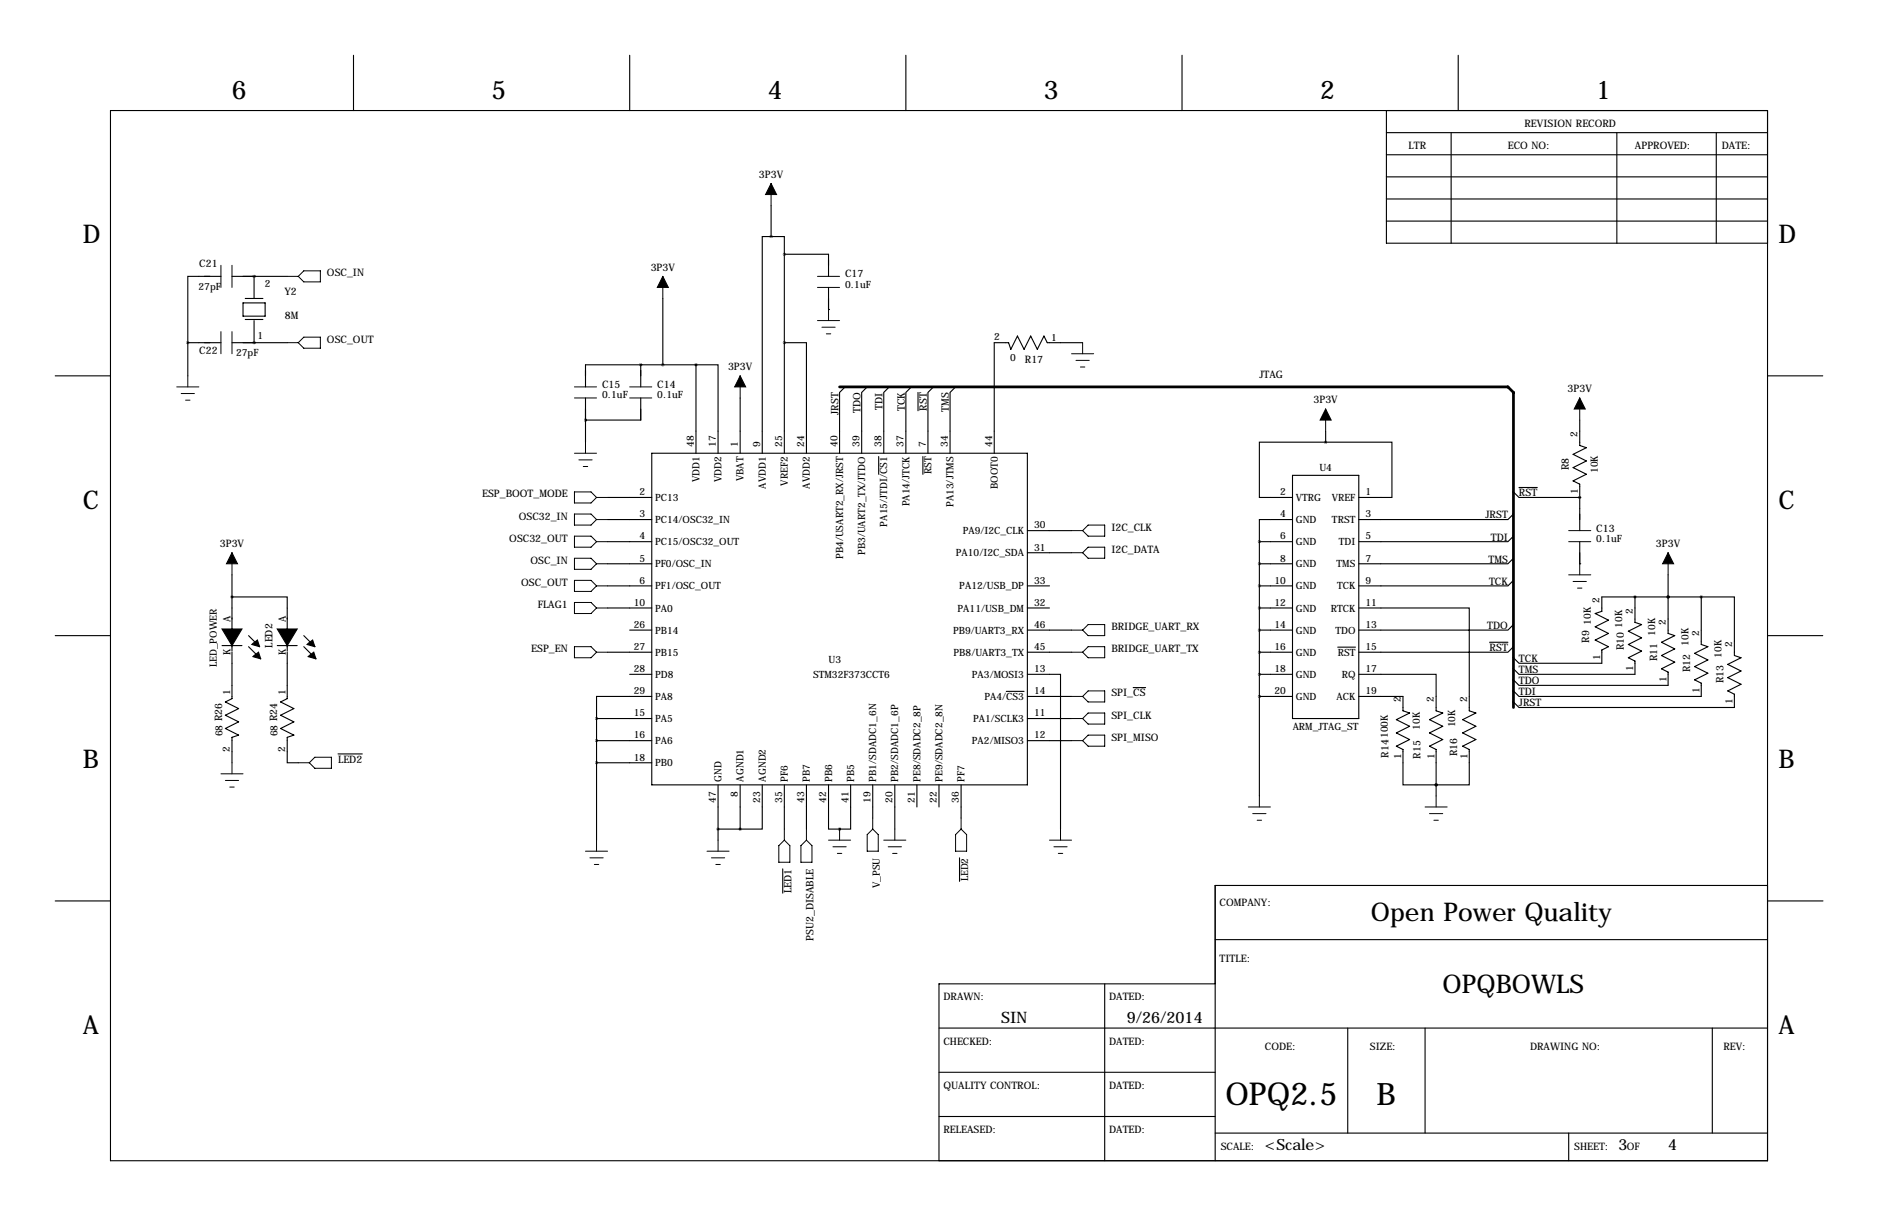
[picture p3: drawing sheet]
<svg xmlns="http://www.w3.org/2000/svg" width="432mm" height="279mm" viewBox="0 0 432 279" stroke-linecap="round" stroke-linejoin="round" font-family="sans-serif">
<g fill="none" stroke="#000" stroke-width=".25">
<path d="M81.3 12.7v12.7M144.8 12.7v12.7M208.3 12.7v12.7M271.8 12.7v12.7M335.3 12.7v12.7M25.4 25.4h381v241.3h-381zM318.8 30.5h87.6M318.8 35.6h87.6M318.8 25.4v30.5h87.6M333.7 30.5v25.4M371.8 30.5v25.4M394.6 30.5v25.4"/>
<path d="M177.3 54.4h-2v49.7M177.3 54.4h3v4M177.3 47.2v7.2M180.3 58.4v45.7M180.3 58.4h10.2v5.1M318.8 45.7h87.6M318.8 50.8h87.6M318.8 40.6h87.6M43.2 78.7h7.6M43.2 78.7v7.7M50.8 63.5h-7.6v15.2M53.3 78.7h12.7"/>
<path d="M53.3 63.5h12.7M55.9 69.6h5.1v3h-5.1zM56.4 68.6h4.1M56.4 73.4h4.1M58.4 63.5h.1M58.4 78.7h.1M58.4 63.5v5.1M58.4 73.7v5M152.4 68.6v15.2M180.3 78.7h5.1v25.4M190.5 71.1h.1M190.5 66v5.1"/>
<path d="M248.9 78.7h-8.1l-.8-1.5-1.5 3.1-1.5-3.1-1.5 3.1-1.6-3.1-1.5 3.1-.5-1.6h-3.3v25.4M12.7 86.4h12.7M134.6 96.5h.1M134.6 91.4v10.2M147.3 83.8h.1M147.3 83.8v5.1M147.3 91.4v5.1h-12.7M160 83.8h5.1v20.3M160 83.8v20.3M160 83.8h-25.4v5.1M170.2 91.4v12.7M194.3 88.9l-1.3 1.3v13.9"/>
<path d="M199.4 88.9l-1.3 1.3v13.9M204.5 88.9l-1.3 1.3v13.9M209.5 88.9l-1.2 1.3v13.9M211.1 90.2v4.2M214.6 88.9l-1.2 1.3v13.9M219.7 88.9l-1.3 1.3v13.9M304.8 99.1v2.5M363.2 96.5v5.9l1.5 .5-3 1.5 3 1.5-3 1.5 3 1.6-3 1.5 1.5 .8v10.6M406.4 86.4h12.7M139.7 114.3h10.2M139.7 119.4h10.2M149.9 104.1h86.3v76.2h-86.3z"/>
<path d="M202 104.9v4.1M212.2 104.9v4.1M297.2 119.4h-7.6v5.1M297.2 109.2h15.2v55.9h-15.2zM304.8 101.6h-15.2v12.7h7.6M304.8 101.6h15.2v12.7h-7.6M348 113l1.2 1.3h14M348 118.1l-1.3 1.3h-34.3M349.2 112h4.3M363.2 114.3h.1M53.3 137.2h12.7v12.4M53.3 132.1v17.5"/>
<path d="M139.7 124.5h10.2M139.7 129.5h10.2M139.7 134.6h10.2M139.7 139.7h10.2M236.2 134.6h5.1M236.2 139.7h5.1M236.2 127h10.2M236.2 121.9h10.2M289.6 124.5h7.6M289.6 129.5h7.6M289.6 134.6h7.6M289.6 139.7h7.6"/>
<path d="M289.6 124.5v58.4M312.4 139.7h25.4v23.6l1.5 .5-3 1.6 3 1.5-3 1.5 3 1.5-3 1.5 1.5 .8v8.1h-7.6M348 123.2l-1.3 1.3h-34.3M348 128.3l-1.3 1.2h-34.3M348 133.3l-1.3 1.3h-34.3M363.2 129.5h.1M363.2 124.5v5M375.9 137.2v5.8l1.5 .5-3 1.5 3 1.6-3 1.5 3 1.5-3 1.5 1.5 .8v3h-26.7l-1.2-1.2M383.5 137.2h.1M383.5 132.1v13.4l1.6 .5-3.1 1.6 3.1 1.5-3.1 1.5 3.1 1.5-3.1 1.6 1.5 .7v3.1h-34.3l-1.2-1.3M391.2 137.2h7.6v13.4l1.5 .5-3 1.6 3 1.5-3 1.5 3 1.5-3 1.6 1.5 .7v3.1h-49.6l-1.2-1.3M391.2 137.2h-22.9v3.3l-1.5 .5 3 1.5-3 1.5 3 1.5-3 1.6 3 1.5-1.5 .8v3h-19.1l-1.2-1.3"/>
<path d="M391.2 137.2v10.9l1.5 .5-3.1 1.5 3.1 1.5-3.1 1.6 3.1 1.5-3.1 1.5 1.6 .8v3h-42l-1.2-1.2M12.7 146h12.7M51.1 148.3h4.5M53.3 149.9v10.6l-1.5 .8 3.1 1.5-3.1 1.5 3.1 1.6-3.1 1.5 3.1 1.5-1.6 .5v5.9M57.1 146l2.6 2.6M57.1 148.6l2.6 2.5M63.8 148.3h4.5M66 149.9v10.6l-1.5 .8 3.1 1.5-3.1 1.5 3.1 1.6-3.1 1.5 3.1 1.5-1.6 .5v5.9h2.6M69.8 146l2.6 2.6M69.8 148.6l2.6 2.5M139.7 149.9h10.2M144.8 154.9h5.1"/>
<path d="M144.8 144.8h5.1M231.4 158.9h4.1M236.2 154.9h7.6v35.6M236.2 149.9h10.2M236.2 144.8h10.2M260.5 158h2.9M289.6 154.9h7.6M289.6 149.9h7.6M289.6 144.8h7.6M307.6 148.7h4.1M312.4 154.9h17.8v8.4l1.5 .5-3 1.6 3 1.5-3 1.5 3 1.5-3 1.5 1.5 .8v10.7M342.5 147.6h4.2"/>
<path d="M348 143.5l-1.3 1.3h-34.3M348 148.6l-1.3 1.3h-34.3M406.4 146h12.7M77.7 173.2h5.6M137.2 165.1h12.7M137.2 170.2h12.7M137.2 175.3h12.7M137.2 165.1v27.9M149.9 160h-12.7v5.1M236.2 165.1h10.2M236.2 170.2h10.2M236.2 160h10.2"/>
<path d="M289.6 160h7.6M312.4 160h10.2v3.3l1.5 .5-3 1.6 3 1.5-3 1.5 3 1.5-3 1.5 1.5 .8v8.1h7.6M165.1 180.3v12.7M165.1 190.5h5.1M170.2 180.3v10.2M175.3 180.3v10.2h-5.1M180 199.6v5.6M180.3 180.3v10.2M185.4 180.3v10.2M190.5 180.3v10.2h2.5M193 190.5h.1M195.6 180.3v10.2h-2.6"/>
<path d="M200.7 180.3v7.7M205.7 180.3v10.2M210.8 180.3v5.1M215.9 180.3v5.1M220.6 197.1v5.4M221 180.3v7.7M330.2 180.3h.1M12.7 207h12.7M279.4 215.9h127M406.4 203.5h-127v63.2M406.5 207h12.7M215.9 236.2h190.5"/>
<path d="M254 226.1v40.6M279.4 226.1h-63.5v40.6M309.9 236.2v24.1M327.7 236.2v24.1M393.7 236.2v24.1M215.9 246.4h63.5M215.9 256.5h63.5M279.4 260.3h127M360.7 260.3v6.4"/>
</g>
<g fill="none" stroke="#000" stroke-width=".23">
<path d="M177.3 42.2v5M50.8 61v5M50.8 76.2v5.1M53.3 61v5M53.3 76.2v5.1M66 63.5h2.6M66 78.7h2.6M68.6 63.5l1.2-1.3h3.9v2.6h-3.9zM69.8 77.5h3.9v2.5h-3.9l-1.2-1.3zM152.4 63.5v5.1M188 63.5h5M188 66h5"/>
<path d="M188 73.7h5M189 75.2h3M190 76.7h1M190.5 71.1v2.6M248.9 78.7v2.6M40.6 88.9h5.1M41.7 90.4h3M42.7 91.9h1M43.2 86.4v2.5M132.1 88.9h5.1M132.1 91.4h5.1M144.8 88.9h5.1"/>
<path d="M144.8 91.4h5.1M170.2 86.4v5M246.4 81.3h5.1M247.4 82.8h3M248.4 84.3h1M304.8 94v5.1M363.2 91.4v5.1M132.1 104.1h5.1M132.1 118.1h3.8l1.3 1.3-1.3 1.3h-3.8zM132.1 113h3.8l1.3 1.3-1.3 1.3h-3.8zM133.1 105.7h3M134.1 107.2h1"/>
<path d="M134.6 101.6v2.5M137.2 119.4h2.5M137.2 114.3h2.5M53.3 127v5.1M132.1 123.2h3.8l1.3 1.3-1.3 1.2h-3.8zM132.1 128.3h3.8l1.3 1.2-1.3 1.3h-3.8zM132.1 133.3h3.8l1.3 1.3-1.3 1.3h-3.8zM132.1 138.4h3.8l1.3 1.3-1.3 1.3h-3.8zM137.2 124.5h2.5M137.2 129.5h2.5M137.2 134.6h2.5M137.2 139.7h2.5"/>
<path d="M246.4 121.9h2.5M246.4 127h2.5M248.9 121.9l1.3-1.2h3.8v2.5h-3.8zM248.9 127l1.3-1.3h3.8v2.6h-3.8zM360.7 121.9h5.1M360.7 124.5h5.1M360.7 132.1h5.1M361.7 133.6h3M362.7 135.1h1M363.2 129.5v2.6M383.5 127v5.1M132.1 148.6h3.8l1.3 1.3-1.3 1.2h-3.8z"/>
<path d="M137.2 149.9h2.5M246.4 144.8h2.5M246.4 149.9h2.5M248.9 144.8l1.3-1.3h3.8v2.5h-3.8zM248.9 149.9l1.3-1.3h3.8v2.5h-3.8zM50.8 177.8h5.1M51.8 179.3h3.1M53.3 175.3v2.5M68.6 175.3h2.5M71.1 175.3l1.3-1.3h3.8v2.5h-3.8zM246.4 170.2h2.5M246.4 165.1h2.5"/>
<path d="M246.4 160h2.5M248.9 170.2l1.3-1.3h3.8v2.5h-3.8zM248.9 160l1.3-1.2h3.8v2.5h-3.8zM248.9 165.1l1.3-1.3h3.8v2.6h-3.8zM52.8 180.8h1M134.6 195.6h5.1M135.6 197.1h3.1M136.7 198.6h1M137.2 193v2.6M162.6 195.6h5M163.6 197.1h3M164.6 198.6h1"/>
<path d="M165.1 193v2.6M180.3 190.5v2.5M180.3 193l1.3 1.3v3.8h-2.5v-3.8zM185.4 193l1.3 1.3v3.8h-2.6v-3.8zM185.4 190.5v2.5M190.5 193h5.1M191.5 194.6h3.1M192.5 196.1h1M193 190.5v2.5M200.7 190.5l1.2 1.3v3.8h-2.5v-3.8zM200.7 188v2.5M203.2 193h5.1"/>
<path d="M204.2 194.6h3.1M205.2 196.1h1M205.7 190.5v2.5M219.7 191.8l1.3-1.3 1.2 1.3v3.8h-2.5zM221 188v2.5M241.3 193h5.1M242.3 194.6h3.1M243.3 196.1h1M243.8 190.5v2.5M287 185.4h5.1M288 186.9h3.1M289.1 188.5h1"/>
<path d="M289.6 182.9v2.5M327.7 185.4h5M328.7 186.9h3M329.7 188.5h1M330.2 182.9v2.5"/>
</g>
<path d="M51.1 144.5h2.2v3.8zM53.3 144.5h2.3l-2.3 3.8zM57.9 148.1l1.3-1 .5 1.5zM58.2 150.9l1.2-1 .5 1.5zM63.8 144.5h2.2v3.8zM66 144.5h2.3l-2.3 3.8zM70.6 148.1l1.3-1 .5 1.5zM70.9 150.9l1.2-1 .5 1.5z" fill="#000" stroke="#000" stroke-width=".25"/>
<path d="M177.3 42.2l1.3 2.5h-2.6zM152.4 63.5l1.3 2.5h-2.6zM170.2 86.4l1.2 2.5h-2.5zM304.8 94l1.3 2.5h-2.6zM363.2 91.4l1.3 2.6h-2.6zM53.3 127l1.3 2.5h-2.5zM383.5 127l1.3 2.5h-2.5z" fill="#000" stroke="#000" stroke-width=".23"/>
<path d="M383.5 137.2a.05 .05 0 0 0 .1 0 .05 .05 0 0 0-.1 0zM391.1 137.2a.05 .05 0 0 0 .1 0 .05 .05 0 0 0-.1 0zM383.5 137.2a.05 .05 0 0 0 .1 0 .05 .05 0 0 0-.1 0zM289.5 124.5a.05 .05 0 0 0 .1 0 .05 .05 0 0 0-.1 0zM289.5 129.5a.05 .05 0 0 0 .1 0 .05 .05 0 0 0-.1 0zM289.5 134.6a.05 .05 0 0 0 .1 0 .05 .05 0 0 0-.1 0zM289.5 139.7a.05 .05 0 0 0 .1 0 .05 .05 0 0 0-.1 0zM289.5 144.8a.05 .05 0 0 0 .1 0 .05 .05 0 0 0-.1 0zM289.5 149.9a.05 .05 0 0 0 .1 0 .05 .05 0 0 0-.1 0zM289.5 154.9a.05 .05 0 0 0 .1 0 .05 .05 0 0 0-.1 0zM289.5 160a.05 .05 0 0 0 .1 0 .05 .05 0 0 0-.1 0zM180.3 78.7a.05 .05 0 0 0 .1 0 .05 .05 0 0 0-.1 0zM137.1 170.2a.05 .05 0 0 0 .1 0 .05 .05 0 0 0-.1 0zM137.1 175.3a.05 .05 0 0 0 .1 0 .05 .05 0 0 0-.1 0zM137.1 165.1a.05 .05 0 0 0 .1 0 .05 .05 0 0 0-.1 0zM180.3 58.4a.05 .05 0 0 0 .1 0 .05 .05 0 0 0-.1 0zM193 190.5a.05 .05 0 0 0 .1 0 .05 .05 0 0 0-.1 0zM53.3 137.2a.05 .05 0 0 0 .1 0 .05 .05 0 0 0-.1 0z" fill="#000" stroke="#000" stroke-width=".63"/>
<path d="M193 88.9h153.7l1.3 1.3v72.4" fill="none" stroke="#000" stroke-width=".63"/>
<text font-size="7.3" x="281.8" y="254">OPQ2.5</text>
<text font-size="7.1" x="316.5" y="254">B</text>
<g font-size="5.9">
<text x="53.3" y="22.9">6</text>
<text x="113" y="22.9">5</text>
<text x="176.5" y="22.9">4</text>
<text x="240" y="22.9">3</text>
<text x="303.5" y="22.9">2</text>
<text x="367" y="22.9">1</text>
<text x="19" y="55.9">D</text>
<text x="408.9" y="55.9">D</text>
<text x="19" y="116.8">C</text>
<text x="408.9" y="116.8">C</text>
<text x="19" y="176.5">B</text>
<text x="408.9" y="176.5">B</text>
<text x="315.2" y="211.6">Open Power Quality</text>
<text x="331.7" y="228.1">OPQBOWLS</text>
<text x="19" y="237.5">A</text>
<text x="408.9" y="237.5">A</text>
</g>
<g font-size="3.6">
<text x="230.2" y="235">SIN</text>
<text x="259.1" y="235">9/26/2014</text>
<text x="290.8" y="264.1">&lt;Scale&gt;</text>
<text x="372.1" y="264.1">3</text>
<text x="383.5" y="264.1">4</text>
</g>
<g font-size="2.4">
<text x="350.5" y="29.2">REVISION RECORD</text>
<text x="323.8" y="34.3">LTR</text>
<text x="346.7" y="34.3">ECO NO:</text>
<text x="375.9" y="34.3">APPROVED:</text>
<text x="395.9" y="34.3">DATE:</text>
<text x="174.5" y="40.9">3P3V</text>
<text x="45.8" y="61.4">C21</text>
<text x="75.2" y="63.5">OSC_IN</text>
<text x="149.6" y="62.2">3P3V</text>
<text x="194.3" y="63.8">C17</text>
<text x="65.4" y="67.8">Y2</text>
<text x="65.5" y="73.3">8M</text>
<text x="45.8" y="81.4">C22</text>
<text x="75.2" y="78.7">OSC_OUT</text>
<text x="235.6" y="83.3">R17</text>
<text x="138.4" y="89.2">C15</text>
<text x="151.1" y="89.2">C14</text>
<text x="167.4" y="85.1">3P3V</text>
<text x="289.6" y="86.9">JTAG</text>
<text x="192.8" y="95.3" transform="rotate(-90 192.8 95.3)">JRST</text>
<text x="197.9" y="94.9" transform="rotate(-90 197.9 94.9)">TDO</text>
<text x="202.9" y="94.1" transform="rotate(-90 202.9 94.1)">TDI</text>
<text x="208" y="94.5" transform="rotate(-90 208 94.5)">TCK</text>
<text x="213.1" y="94.4" transform="rotate(-90 213.1 94.4)">RST</text>
<text x="218.2" y="94.7" transform="rotate(-90 218.2 94.7)">TMS</text>
<text x="302" y="92.7">3P3V</text>
<text x="360.4" y="90.2">3P3V</text>
<text x="360.7" y="108.1" transform="rotate(-90 360.7 108.1)">R8</text>
<text x="110.9" y="114.3">ESP_BOOT_MODE</text>
<text x="119.3" y="119.4">OSC32_IN</text>
<text x="341.5" y="119.1">JRST</text>
<text x="349.2" y="114">RST</text>
<text x="50.6" y="125.7">3P3V</text>
<text x="117.1" y="124.5">OSC32_OUT</text>
<text x="255.5" y="121.9">I2C_CLK</text>
<text x="342.8" y="124.2">TDI</text>
<text x="367" y="122.2">C13</text>
<text x="380.8" y="125.7">3P3V</text>
<text x="122" y="129.5">OSC_IN</text>
<text x="255.5" y="127">I2C_DATA</text>
<text x="342.2" y="129.3">TMS</text>
<text x="119.8" y="134.6">OSC_OUT</text>
<text x="342.4" y="134.4">TCK</text>
<text x="123.6" y="139.7">FLAG1</text>
<text x="62.6" y="148.8" transform="rotate(-90 62.6 148.8)">LED2</text>
<text x="122.1" y="149.9">ESP_EN</text>
<text x="255.5" y="144.8">BRIDGE_UART_RX</text>
<text x="255.5" y="149.9">BRIDGE_UART_TX</text>
<text x="342" y="144.5">TDO</text>
<text x="342.5" y="149.6">RST</text>
<text x="365.4" y="147.7" transform="rotate(-90 365.4 147.7)">R9</text>
<text x="373.4" y="149.4" transform="rotate(-90 373.4 149.4)">R10</text>
<text x="349.2" y="152.1">TCK</text>
<text x="349.2" y="154.7">TMS</text>
<text x="381" y="152" transform="rotate(-90 381 152)">R11</text>
<text x="388.6" y="154.5" transform="rotate(-90 388.6 154.5)">R12</text>
<text x="255.5" y="160">SPI_CS</text>
<text x="349.2" y="157.2">TDO</text>
<text x="349.2" y="159.8">TDI</text>
<text x="396.2" y="157" transform="rotate(-90 396.2 157)">R13</text>
<text x="255.5" y="165.1">SPI_CLK</text>
<text x="349.2" y="162.3">JRST</text>
<text x="255.5" y="170.2">SPI_MISO</text>
<text x="335" y="173.8" transform="rotate(-90 335 173.8)">R16</text>
<text x="77.7" y="175.3">LED2</text>
<text x="319.3" y="174.1" transform="rotate(-90 319.3 174.1)">R14100K</text>
<text x="326.6" y="174.3" transform="rotate(-90 326.6 174.3)">R15</text>
<text x="182" y="205.2" transform="rotate(-90 182 205.2)">LED1</text>
<text x="280.4" y="208.3">COMPANY:</text>
<text x="187.1" y="216.2" transform="rotate(-90 187.1 216.2)">PSU2_DISABLE</text>
<text x="280.4" y="221">TITLE:</text>
<text x="216.9" y="229.9">DRAWN:</text>
<text x="255" y="229.9">DATED:</text>
<text x="216.9" y="240">CHECKED:</text>
<text x="255" y="240">DATED:</text>
<text x="290.8" y="241.3">CODE:</text>
<text x="315" y="241.3">SIZE:</text>
<text x="351.8" y="241.3">DRAWING NO:</text>
<text x="396.2" y="241.3">REV:</text>
<text x="216.9" y="250.2">QUALITY CONTROL:</text>
<text x="255" y="250.2">DATED:</text>
<text x="216.9" y="260.3">RELEASED:</text>
<text x="255" y="260.3">DATED:</text>
<text x="280.7" y="264.2">SCALE:</text>
<text x="361.9" y="264.2">SHEET:</text>
<text x="374" y="264.2">OF</text>
</g>
<g font-size="2.3">
<text x="45.7" y="66.5">27pF</text>
<text x="60.9" y="66">2</text>
<text x="194.3" y="66.1">0.1uF</text>
<text x="59.2" y="77.8">1</text>
<text x="54.3" y="81.8">27pF</text>
<text x="228.6" y="78.2">2</text>
<text x="232.3" y="82.9">0</text>
<text x="241.7" y="78.3">1</text>
<text x="138.4" y="91.5">0.1uF</text>
<text x="151.1" y="91.5">0.1uF</text>
<text x="362.7" y="100.4" transform="rotate(-90 362.7 100.4)">2</text>
<text x="159.5" y="102.6" transform="rotate(-90 159.5 102.6)">48</text>
<text x="164.6" y="102.6" transform="rotate(-90 164.6 102.6)">17</text>
<text x="169.7" y="102.6" transform="rotate(-90 169.7 102.6)">1</text>
<text x="174.8" y="102.6" transform="rotate(-90 174.8 102.6)">9</text>
<text x="179.8" y="102.6" transform="rotate(-90 179.8 102.6)">25</text>
<text x="184.9" y="102.6" transform="rotate(-90 184.9 102.6)">24</text>
<text x="192.5" y="102.6" transform="rotate(-90 192.5 102.6)">40</text>
<text x="197.6" y="102.6" transform="rotate(-90 197.6 102.6)">39</text>
<text x="202.7" y="102.6" transform="rotate(-90 202.7 102.6)">38</text>
<text x="207.8" y="102.6" transform="rotate(-90 207.8 102.6)">37</text>
<text x="212.9" y="102.6" transform="rotate(-90 212.9 102.6)">7</text>
<text x="217.9" y="102.6" transform="rotate(-90 217.9 102.6)">34</text>
<text x="228.1" y="102.6" transform="rotate(-90 228.1 102.6)">44</text>
<text x="147" y="113.8">2</text>
<text x="160.8" y="110.8" transform="rotate(-90 160.8 110.8)">VDD1</text>
<text x="165.9" y="110.8" transform="rotate(-90 165.9 110.8)">VDD2</text>
<text x="171" y="110.6" transform="rotate(-90 171 110.6)">VBAT</text>
<text x="176.1" y="112.3" transform="rotate(-90 176.1 112.3)">AVDD1</text>
<text x="181.1" y="111.6" transform="rotate(-90 181.1 111.6)">VREF2</text>
<text x="186.2" y="112.3" transform="rotate(-90 186.2 112.3)">AVDD2</text>
<text x="214.2" y="109" transform="rotate(-90 214.2 109)">RST</text>
<text x="229.4" y="112.4" transform="rotate(-90 229.4 112.4)">BOOT0</text>
<text x="294.3" y="113.8">2</text>
<text x="303.4" y="108.2">U4</text>
<text x="313.9" y="113.8">1</text>
<text x="362.8" y="113.4" transform="rotate(-90 362.8 113.4)">1</text>
<text x="367.4" y="108.7" transform="rotate(-90 367.4 108.7)">10K</text>
<text x="147" y="118.9">3</text>
<text x="150.6" y="115.1">PC13</text>
<text x="209.1" y="116.4" transform="rotate(-90 209.1 116.4)">PA14/JTCK</text>
<text x="219.2" y="116.5" transform="rotate(-90 219.2 116.5)">PA13/JTMS</text>
<text x="294.3" y="118.9">4</text>
<text x="297.9" y="115.1">VTRG</text>
<text x="306.3" y="115.1">VREF</text>
<text x="313.9" y="118.9">3</text>
<text x="147" y="124">4</text>
<text x="150.6" y="120.2">PC14/OSC32_IN</text>
<text x="150.6" y="125.3">PC15/OSC32_OUT</text>
<text x="204" y="121" transform="rotate(-90 204 121)">PA15/JTDI/CS1</text>
<text x="221.4" y="122.7">PA9/I2C_CLK</text>
<text x="237.7" y="121.4">30</text>
<text x="294.3" y="124">6</text>
<text x="297.9" y="120.2">GND</text>
<text x="297.9" y="125.3">GND</text>
<text x="306.3" y="120.2">TRST</text>
<text x="307.8" y="125.3">TDI</text>
<text x="313.9" y="124">5</text>
<text x="367" y="124.5">0.1uF</text>
<text x="147" y="129">5</text>
<text x="150.6" y="130.3">PF0/OSC_IN</text>
<text x="193.8" y="128.5" transform="rotate(-90 193.8 128.5)">PB4/USART2_RX/JRST</text>
<text x="198.9" y="127.6" transform="rotate(-90 198.9 127.6)">PB3/UART2_TX/JTDO</text>
<text x="219.8" y="127.8">PA10/I2C_SDA</text>
<text x="237.7" y="126.5">31</text>
<text x="294.3" y="129">8</text>
<text x="297.9" y="130.3">GND</text>
<text x="307.3" y="130.3">TMS</text>
<text x="313.9" y="129">7</text>
<text x="147" y="134.1">6</text>
<text x="150.6" y="135.4">PF1/OSC_OUT</text>
<text x="220.6" y="135.4">PA12/USB_DP</text>
<text x="237.7" y="134.1">33</text>
<text x="293" y="134.1">10</text>
<text x="297.9" y="135.4">GND</text>
<text x="307.4" y="135.4">TCK</text>
<text x="313.9" y="134.1">9</text>
<text x="53" y="143" transform="rotate(-90 53 143)">A</text>
<text x="65.7" y="143" transform="rotate(-90 65.7 143)">A</text>
<text x="145.7" y="139.2">10</text>
<text x="150.6" y="140.5">PA0</text>
<text x="220.2" y="140.5">PA11/USB_DM</text>
<text x="237.7" y="139.2">32</text>
<text x="293" y="139.2">12</text>
<text x="297.9" y="140.5">GND</text>
<text x="306" y="140.5">RTCK</text>
<text x="313.9" y="139.2">11</text>
<text x="365.8" y="143.5" transform="rotate(-90 365.8 143.5)">10K</text>
<text x="367.8" y="138.5" transform="rotate(-90 367.8 138.5)">2</text>
<text x="375.4" y="141" transform="rotate(-90 375.4 141)">2</text>
<text x="383" y="143.6" transform="rotate(-90 383 143.6)">2</text>
<text x="145.7" y="149.4">27</text>
<text x="145.7" y="144.3">26</text>
<text x="150.6" y="145.6">PB14</text>
<text x="219.1" y="145.6">PB9/UART3_RX</text>
<text x="237.7" y="149.4">45</text>
<text x="237.7" y="144.3">46</text>
<text x="293" y="144.3">14</text>
<text x="293" y="149.4">16</text>
<text x="297.9" y="145.6">GND</text>
<text x="307" y="145.6">TDO</text>
<text x="313.9" y="144.3">13</text>
<text x="313.9" y="149.4">15</text>
<text x="373" y="144.3" transform="rotate(-90 373 144.3)">10K</text>
<text x="380.6" y="146.1" transform="rotate(-90 380.6 146.1)">10K</text>
<text x="388.2" y="148.3" transform="rotate(-90 388.2 148.3)">10K</text>
<text x="390.7" y="146.1" transform="rotate(-90 390.7 146.1)">2</text>
<text x="398.3" y="148.6" transform="rotate(-90 398.3 148.6)">2</text>
<text x="49.9" y="153.3" transform="rotate(-90 49.9 153.3)">LED_POWER</text>
<text x="53" y="150.5" transform="rotate(-90 53 150.5)">K</text>
<text x="65.7" y="150.5" transform="rotate(-90 65.7 150.5)">K</text>
<text x="145.7" y="154.4">28</text>
<text x="150.6" y="155.7">PD8</text>
<text x="150.6" y="150.7">PB15</text>
<text x="186.9" y="155.8">STM32F373CCT6</text>
<text x="190.5" y="152.4">U3</text>
<text x="219.3" y="150.7">PB8/UART3_TX</text>
<text x="223.5" y="155.7">PA3/MOSI3</text>
<text x="237.7" y="154.4">13</text>
<text x="293" y="154.4">18</text>
<text x="297.9" y="150.7">GND</text>
<text x="297.9" y="155.7">GND</text>
<text x="307.6" y="150.7">RST</text>
<text x="308.5" y="155.7">RQ</text>
<text x="313.9" y="154.4">17</text>
<text x="367.9" y="151.5" transform="rotate(-90 367.9 151.5)">1</text>
<text x="375.5" y="154.1" transform="rotate(-90 375.5 154.1)">1</text>
<text x="395.8" y="151.1" transform="rotate(-90 395.8 151.1)">10K</text>
<text x="52.9" y="159.7" transform="rotate(-90 52.9 159.7)">1</text>
<text x="65.6" y="159.7" transform="rotate(-90 65.6 159.7)">1</text>
<text x="145.7" y="159.5">29</text>
<text x="150.6" y="160.8">PA8</text>
<text x="226.4" y="160.8">PA4/CS3</text>
<text x="237.7" y="159.5">14</text>
<text x="293" y="159.5">20</text>
<text x="297.9" y="160.8">GND</text>
<text x="307.3" y="160.8">ACK</text>
<text x="313.9" y="159.5">19</text>
<text x="322.1" y="161.3" transform="rotate(-90 322.1 161.3)">2</text>
<text x="329.7" y="161.3" transform="rotate(-90 329.7 161.3)">2</text>
<text x="337.3" y="161.3" transform="rotate(-90 337.3 161.3)">2</text>
<text x="383.1" y="156.6" transform="rotate(-90 383.1 156.6)">1</text>
<text x="390.8" y="159.2" transform="rotate(-90 390.8 159.2)">1</text>
<text x="398.4" y="161.7" transform="rotate(-90 398.4 161.7)">1</text>
<text x="145.7" y="164.6">15</text>
<text x="150.6" y="165.9">PA5</text>
<text x="223.7" y="165.9">PA1/SCLK3</text>
<text x="237.7" y="164.6">11</text>
<text x="297.2" y="167.7">ARM_JTAG_ST</text>
<text x="326.5" y="167.7" transform="rotate(-90 326.5 167.7)">10K</text>
<text x="334.6" y="167.1" transform="rotate(-90 334.6 167.1)">10K</text>
<text x="51.1" y="169.2" transform="rotate(-90 51.1 169.2)">68 R26</text>
<text x="52.8" y="172.7" transform="rotate(-90 52.8 172.7)">2</text>
<text x="63.8" y="169.2" transform="rotate(-90 63.8 169.2)">68 R24</text>
<text x="65.5" y="172.7" transform="rotate(-90 65.5 172.7)">2</text>
<text x="145.7" y="169.7">16</text>
<text x="150.6" y="171">PA6</text>
<text x="223.5" y="171">PA2/MISO3</text>
<text x="237.7" y="169.7">12</text>
<text x="145.7" y="174.8">18</text>
<text x="150.6" y="176.1">PB0</text>
<text x="165.9" y="179.6" transform="rotate(-90 165.9 179.6)">GND</text>
<text x="171" y="179.6" transform="rotate(-90 171 179.6)">AGND1</text>
<text x="176.1" y="179.6" transform="rotate(-90 176.1 179.6)">AGND2</text>
<text x="181.1" y="179.6" transform="rotate(-90 181.1 179.6)">PF6</text>
<text x="186.2" y="179.6" transform="rotate(-90 186.2 179.6)">PB7</text>
<text x="191.3" y="179.6" transform="rotate(-90 191.3 179.6)">PB6</text>
<text x="196.4" y="179.6" transform="rotate(-90 196.4 179.6)">PB5</text>
<text x="201.5" y="179.6" transform="rotate(-90 201.5 179.6)">PB1/SDADC1_6N</text>
<text x="206.5" y="179.6" transform="rotate(-90 206.5 179.6)">PB2/SDADC1_6P</text>
<text x="211.6" y="179.6" transform="rotate(-90 211.6 179.6)">PE8/SDADC2_8P</text>
<text x="216.7" y="179.6" transform="rotate(-90 216.7 179.6)">PE9/SDADC2_8N</text>
<text x="221.8" y="179.6" transform="rotate(-90 221.8 179.6)">PF7</text>
<text x="322.2" y="174.4" transform="rotate(-90 322.2 174.4)">1</text>
<text x="329.8" y="174.4" transform="rotate(-90 329.8 174.4)">1</text>
<text x="337.4" y="174.4" transform="rotate(-90 337.4 174.4)">1</text>
<text x="164.6" y="184.5" transform="rotate(-90 164.6 184.5)">47</text>
<text x="169.7" y="183.2" transform="rotate(-90 169.7 183.2)">8</text>
<text x="174.8" y="184.5" transform="rotate(-90 174.8 184.5)">23</text>
<text x="179.8" y="184.5" transform="rotate(-90 179.8 184.5)">35</text>
<text x="184.9" y="184.5" transform="rotate(-90 184.9 184.5)">43</text>
<text x="190" y="184.5" transform="rotate(-90 190 184.5)">42</text>
<text x="195.1" y="184.5" transform="rotate(-90 195.1 184.5)">41</text>
<text x="200.2" y="184.5" transform="rotate(-90 200.2 184.5)">19</text>
<text x="205.2" y="184.5" transform="rotate(-90 205.2 184.5)">20</text>
<text x="210.3" y="184.5" transform="rotate(-90 210.3 184.5)">21</text>
<text x="215.4" y="184.5" transform="rotate(-90 215.4 184.5)">22</text>
<text x="220.5" y="184.5" transform="rotate(-90 220.5 184.5)">36</text>
<text x="222.6" y="202.5" transform="rotate(-90 222.6 202.5)">LED2</text>
<text x="202.3" y="204.1" transform="rotate(-90 202.3 204.1)">V_PSU</text>
</g>
</svg>
